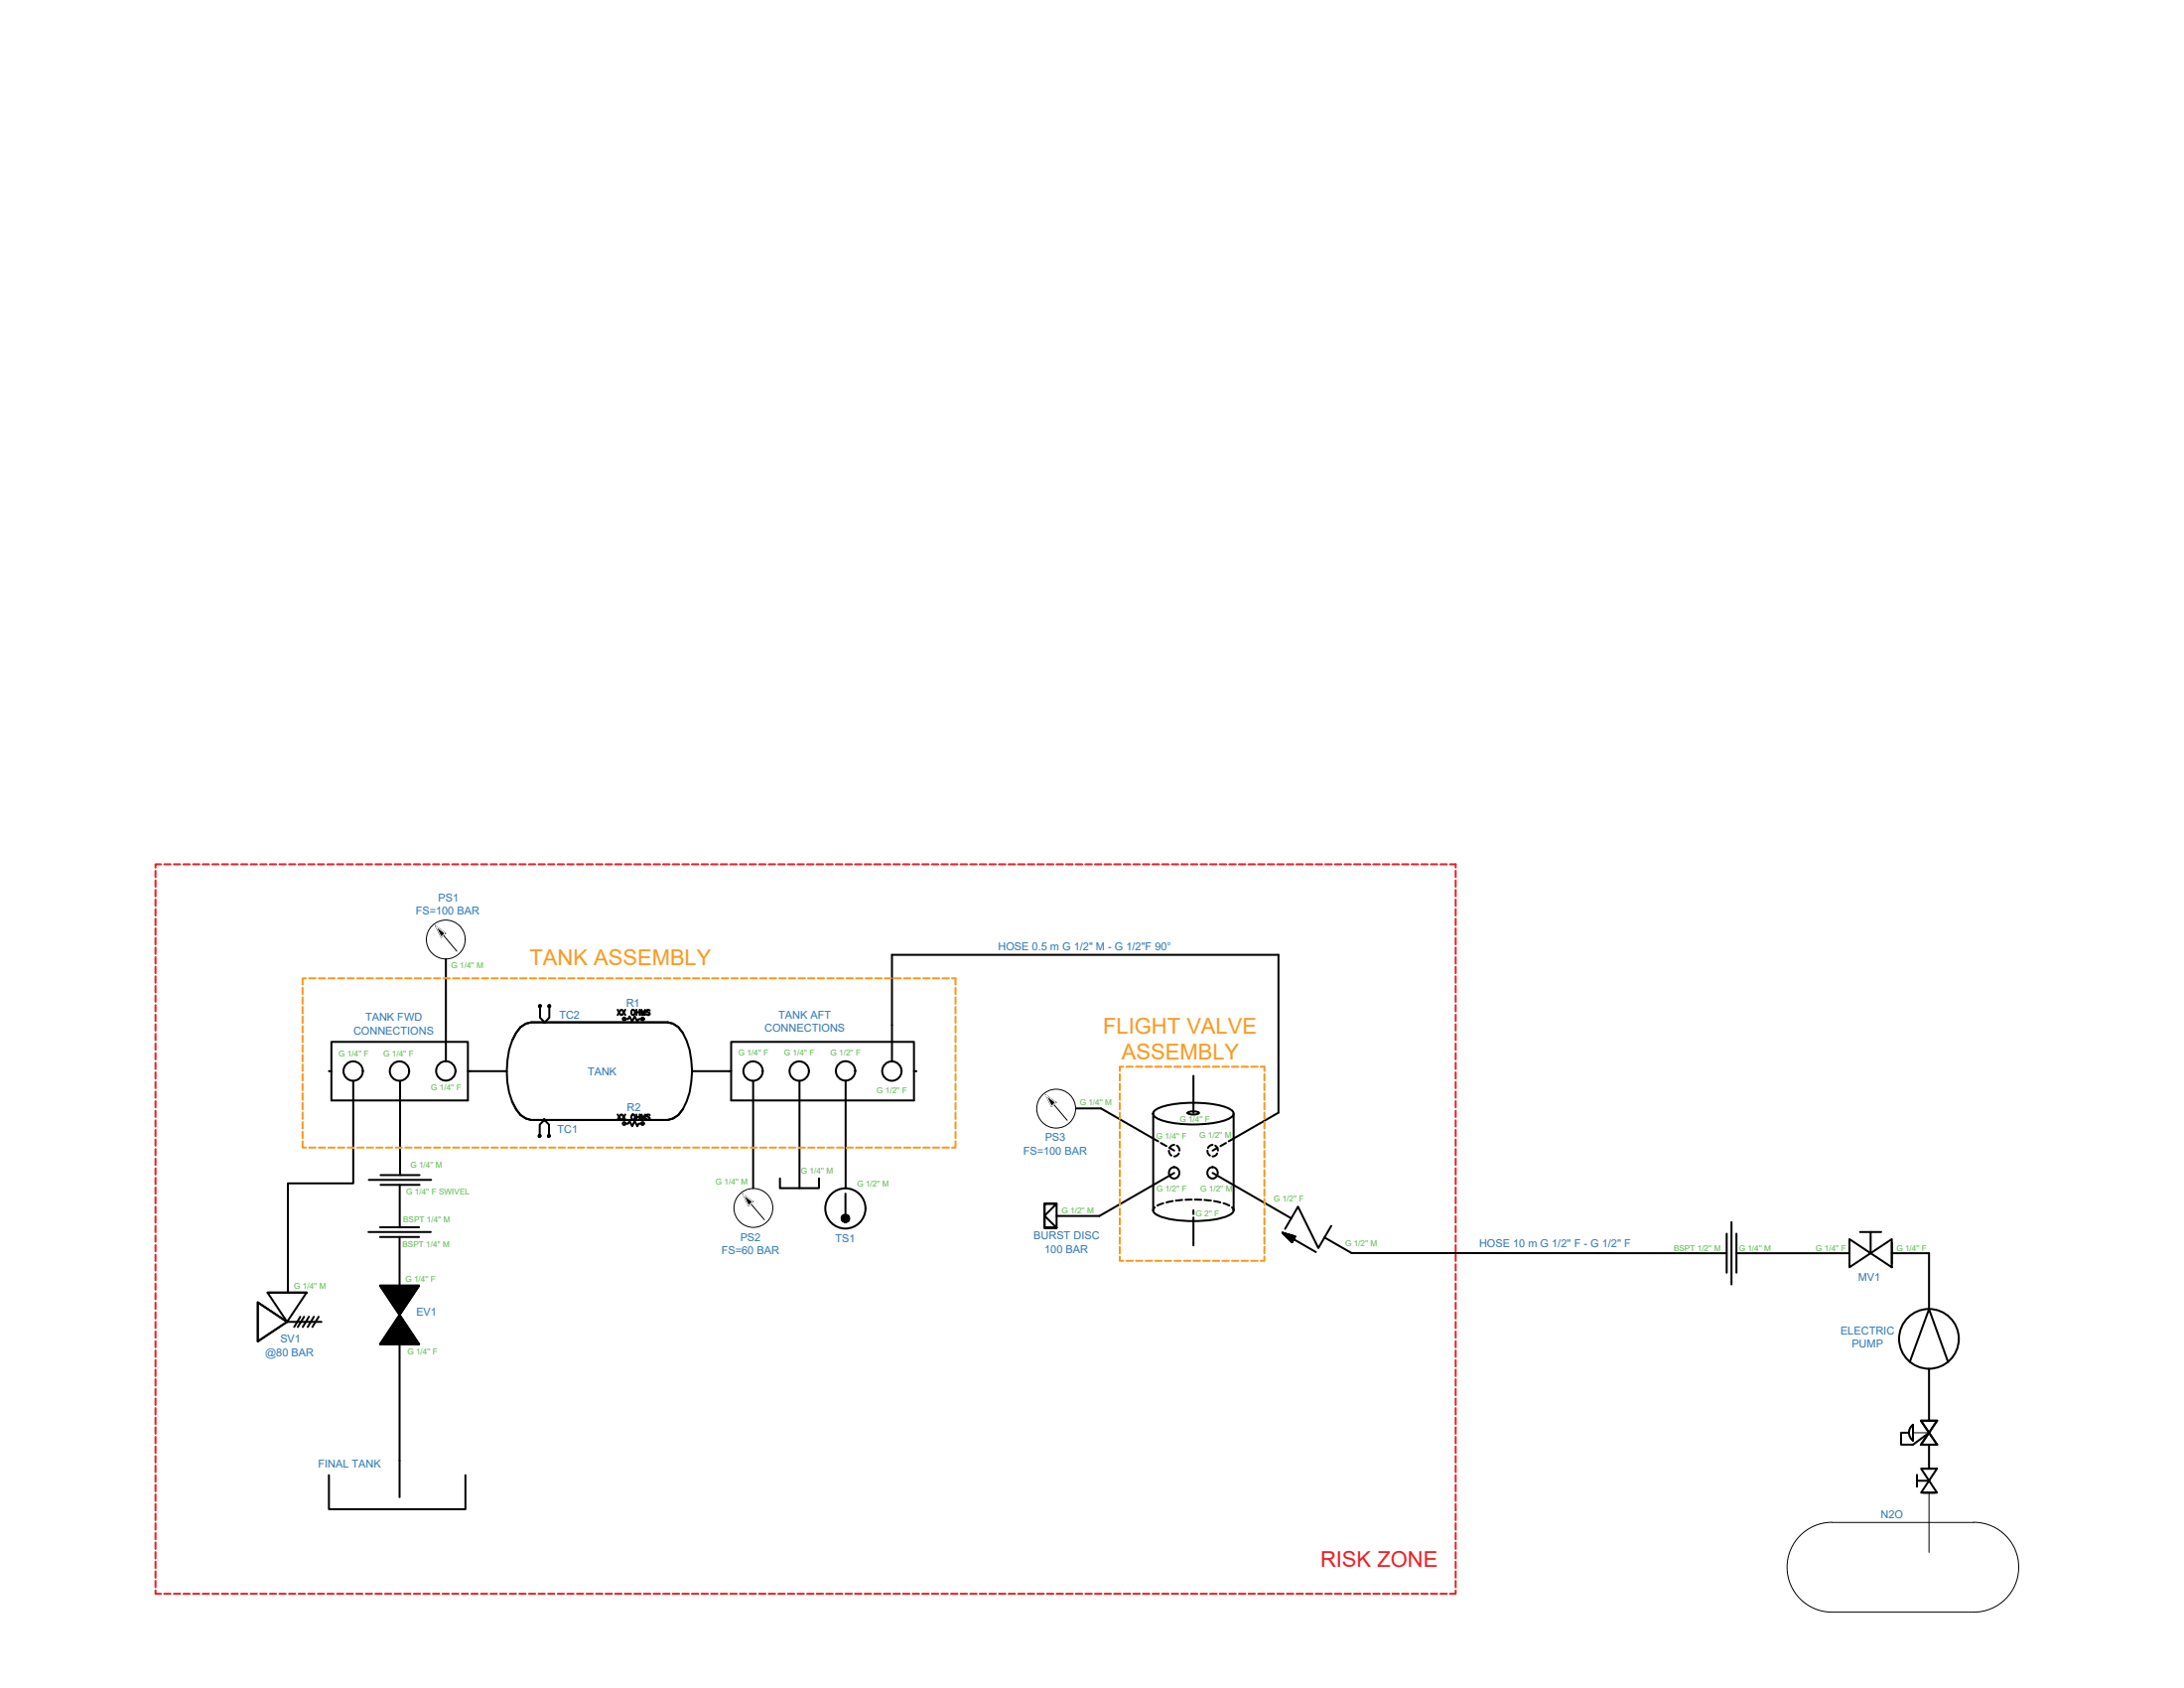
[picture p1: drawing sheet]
<svg xmlns="http://www.w3.org/2000/svg" width="279mm" height="216mm" viewBox="0 0 279 216" stroke-linecap="round" stroke-linejoin="round" font-family="sans-serif">
<!-- layer: SYMS -->
<g fill="none" stroke="#000" stroke-width=".25">
<path d="M42.1 137h.3M42.4 133.3h17.5v7.5h-17.5zM59.9 137h.3M66.6 131.4l.7-.5 .7-.1h17.4l.7 .1 .7 .5a7.3 7.3 0 0 1 1.6 4.2 10.8 10.8 0 0 1-1 6.3l-.6 .7-.7 .5-.7 .1h-17.5l-.6-.1-.7-.5a8.9 8.9 0 0 1-1.7-7 7.2 7.2 0 0 1 1.7-4.2zM69.1 128.8v1.4l.6 .6 .6-.6v-1.4M69.2 128.6l-.2 .2M70.4 128.6l-.2 .2M80 130.3h.4l.1-.3 .4 .7 .3-.7 .3 .7 .2-.4h.3M87.4 132.1l-.6-.7-.7-.5-.7-.1h-17.4l-.7 .1-.7 .5-.6 .7-.5 1M93.2 137h.3M93.5 133.3h23.4v7.5h-23.4zM116.9 137h.3"/>
<path d="M47.1 157.6h8M47.2 150.9h8M48.6 157h5M48.6 158.2h5M48.7 150.3h5M48.7 151.5h5M65.5 140.9l.5 1 .6 .7 .7 .5 .6 .1M68 143.2h17.4M69 145.2v-1.4l.6-.6 .6 .6v1.4M69.2 145.2l-.3 .2M70.3 145.2l-.2 .2M80 143.7h.4l.1-.3 .4 .7 .3-.7 .3 .7 .2-.4h.3"/>
<path d="M87.4 141.9l-.6 .7-.7 .5-.7 .1M99.8 150.7v1.3h5v-1.3M108.2 152.7v3.2M133.6 154v3v-3h1.6v3h-1.6h1.6l-1.6-1.5 1.6-1.5zM164.1 157.7l1.2 1.2 .4-.7-1.6-.5 1.6 .5-.4 .7zM164.1 157.7l4.2 2.4M170.3 156.8l-1.6 2.8-2.6-5.3-1.7 2.9M220.9 157.8v5M221.5 156.3v8M222.1 157.8v5M236.6 158.5l5.4 3.6v-3.6l-5.4 3.6zM236.6 158.9v2.7"/>
<path d="M238 157.6h2.7M239.3 157.6v2.7M242 158.9v2.7M48.6 164.4h5l-2.5 3.8zM48.6 164.4l5 7.5h-5l5-7.5zM51.1 168.2l2.5 3.7h-5zM42.1 188.7v4.3h17.4v-4.3M51.1 186.8v4.7M244.2 183.3h-1v1.5h1.5l2.1-1.5M244.7 182.2a1.28 1.28 0 0 0 0 2.1v-2.1M245.2 188.6v1.6M245.2 189.4h1.6"/>
<path d="M245.7 181.7h2.1l-1 1.6zM245.7 181.7h2.1l-2.1 3.1h2.1M245.7 181.7l2.1 3.1M245.8 187.8l2 3.1h-2l2-3.1zM246 187.8h1.5M246 190.9h1.5M246.8 183.3l1 1.5h-2.1z"/>
<circle cx="45.2" cy="137" r="1.24"/>
<circle cx="51.1" cy="137" r="1.24"/>
<circle cx="57" cy="137" r="1.24"/>
<circle cx="69.1" cy="128.7" r=".14"/>
<circle cx="69.7" cy="130.8" r=".07"/>
<circle cx="69.7" cy="130.8" r=".03"/>
<circle cx="70.3" cy="128.7" r=".14"/>
<circle cx="79.9" cy="130.3" r=".18"/>
<circle cx="82.2" cy="130.3" r=".18"/>
<circle cx="96.3" cy="137" r="1.24"/>
<circle cx="102.2" cy="137" r="1.24"/>
<circle cx="108.2" cy="137" r="1.24"/>
<circle cx="114.1" cy="137" r="1.24"/>
<circle cx="69" cy="145.3" r=".14"/>
<circle cx="69.6" cy="143.2" r=".03"/>
<circle cx="69.6" cy="143.2" r=".07"/>
<circle cx="70.2" cy="145.3" r=".14"/>
<circle cx="79.9" cy="143.7" r=".18"/>
<circle cx="82.2" cy="143.7" r=".18"/>
<circle cx="108.2" cy="154.6" r="2.57"/>
<circle cx="108.2" cy="155.8" r=".48"/>
</g>
<!-- layer: MISC -->
<g fill="none" stroke="#000" stroke-width=".25">
<path d="M79 129.2l.4 .6M79.4 129.2l-.4 .6M79.6 129.2l.4 .6M80 129.2l-.4 .6M80.8 129.3l.1-.1a.34 .34 0 0 1 .3 .3 .34 .34 0 0 1-.3 .3l-.1-.2zM81.4 129.2v.6M81.4 129.5h.4M81.8 129.2v.6M82.1 129.8v-.6l.2 .6 .2-.6v.6M83.1 129.3l-.1-.1-.3 .1v.1l.4 .2-.1 .2-.3-.1M79 142.6l.4 .6M79.4 142.6l-.4 .6"/>
<path d="M79.6 142.6l.4 .6M80 142.6l-.4 .6M80.8 142.6h.1a.31 .31 0 0 1 .3 .3 .31 .31 0 0 1-.3 .3l-.1-.2zM81.4 142.6v.6M81.4 142.9h.4M81.8 142.6v.6M82.1 143.2v-.6l.2 .6 .2-.6v.6M83.1 142.6h-.1h-.3l.1 .2 .3 .2v.2l-.4-.1"/>
</g>
<!-- layer: 0 -->
<g fill="none" stroke="#000" stroke-width=".25">
<path d="M114.1 122.1h49.5v20.2l-6.4 3.7M152.7 137.6v4.8M137.6 141.8h3.2l7.4 4.2M147.5 142.4v12.4l.2-.4M147.6 142.2a3.9 3.9 0 0 1 2.2-.9 15.6 15.6 0 0 1 7.1 .4l.8 .5 .1 .2a1.73 1.73 0 0 1-1.5 1 15.8 15.8 0 0 1-7.9-.2l-.8-.5-.1-.3zM148.5 146.2l.7 .4M148.8 153.9l-.7 .3M149.5 147.2l.1 .3 .3 .3M149.6 146.8l.6 .4M150 153.6l-.8 .2M150.2 146.4l-.4 .2-.2 .2M150.2 150l-9.5 5.5h-5.5"/>
<path d="M150.6 146.5l.2 .2 .1 .5M150.8 147.5l-.2 .3-.4 .1M151.2 153.5l-.8 .1M152 142.2a1.65 1.65 0 0 1 1.4 .1 1.43 1.43 0 0 1-1.5 0zM152.5 153.4l-.8 .1M152.7 154.8v.5M152.7 155.7v3.6M152.9 153.4l.8 .1M154.1 153.5l.8 .1M154.5 147.2l.1 .3 .2 .3M155.1 146.4l-.3 .2-.3 .2M155.1 150l10.1 5.8"/>
<path d="M155.3 153.6l.8 .2M155.5 146.5l.2 .2 .1 .5M155.7 147.5l-.1 .3-.5 .1M155.8 146.8l-.7 .4M156.5 153.9l.8 .3M156.8 146.2l-.7 .4M157.8 154.8a1.41 1.41 0 0 1-1.2 .9 15.2 15.2 0 0 1-8.4-.2l-.6-.5-.1-.2M157.8 142.4v12.4v-.2l-.2-.2M169.4 158.3l3.5 2h48M33 166.6l3.7 2.5-3.7 2.5zM34.2 165.3h5l-2.5 3.8zM34.2 165.3h5"/>
<path d="M36.7 169.1h4.4M38.4 168.4l-.8 1.3M38.9 168.4l-.8 1.3M39.5 168.4l-.8 1.3M40.2 168.4l-.8 1.3M40.8 168.4l-.8 1.3M51.1 168.2v18.6M222.1 160.3h14.5M244.3 174.2l2.5-6.8 2.4 6.8"/>
<circle cx="150.2" cy="150" r=".71"/>
<circle cx="155.1" cy="150" r=".71"/>
<circle cx="246.8" cy="171.2" r="3.8"/>
</g>
<g fill="none" stroke="#f8991e" stroke-width=".25">
<path d="M38.7 126.3v.9M38.7 127.6v.8M38.7 128.8v.8M38.7 130v.8M38.7 131.2v.9M38.7 132.5v.8M38.7 133.7v.8M38.7 134.9v.9M38.7 136.2v.8M38.7 137.4v.8M38.7 138.6v.8M38.7 139.8v.9"/>
<path d="M39.1 125.1h-.4v.8M39.6 125.1h.8M40.8 125.1h.8M42 125.1h.8M43.2 125.1h.8M44.5 125.1h.8M45.7 125.1h.8M46.9 125.1h.8M48.2 125.1h.8M49.4 125.1h.8M50.6 125.1h.8M51.8 125.1h.8"/>
<path d="M53.1 125.1h.8M54.3 125.1h.8M55.5 125.1h.8M56.7 125.1h.9M58 125.1h.8M59.2 125.1h.8M60.4 125.1h.8M61.6 125.1h.9M62.9 125.1h.8M64.1 125.1h.8M65.3 125.1h.8M66.5 125.1h.9"/>
<path d="M67.8 125.1h.8M69 125.1h.8M70.2 125.1h.9M71.5 125.1h.8M72.7 125.1h.8M73.9 125.1h.8M75.1 125.1h.9M76.4 125.1h.8M77.6 125.1h.8M78.8 125.1h.9M80.1 125.1h.8M81.3 125.1h.8"/>
<path d="M82.5 125.1h.8M83.7 125.1h.9M85 125.1h.8M86.2 125.1h.8M87.4 125.1h.8M88.6 125.1h.9M89.9 125.1h.8M91.1 125.1h.8M92.3 125.1h.9M93.6 125.1h.8M94.8 125.1h.8M96 125.1h.8"/>
<path d="M97.2 125.1h.9M98.5 125.1h.8M99.7 125.1h.8M100.9 125.1h.8M102.2 125.1h.8M103.4 125.1h.8M104.6 125.1h.8M105.8 125.1h.9M107.1 125.1h.8M108.3 125.1h.8M109.5 125.1h.8M110.7 125.1h.9"/>
<path d="M112 125.1h.8M113.2 125.1h.8M114.4 125.1h.9M115.7 125.1h.8M116.9 125.1h.8M118.1 125.1h.8M119.3 125.1h.9M120.6 125.1h.8M121.8 125.1h.4v.8M122.2 126.3v.9M122.2 127.6v.8M122.2 128.8v.8"/>
<path d="M122.2 130v.8M122.2 131.2v.9M122.2 132.5v.8M122.2 133.7v.8M122.2 134.9v.9M122.2 136.2v.8M122.2 137.4v.8M122.2 138.6v.8M122.2 139.8v.9M143.3 137.4v.8M143.3 138.6v.8M143.3 139.8v.9"/>
<path d="M143.7 136.4h-.4v.6M144.1 136.4h.8M145.3 136.4h.9M146.6 136.4h.8M147.8 136.4h.8M149 136.4h.8M150.2 136.4h.9M151.5 136.4h.8M152.7 136.4h.8M153.9 136.4h.8M155.2 136.4h.8M156.4 136.4h.8"/>
<path d="M157.6 136.4h.8M158.8 136.4h.9M160.1 136.4h.8M161.3 136.4h.5v.6M161.8 137.4v.8M161.8 138.6v.8M161.8 139.8v.9M38.7 146v.8h.4M38.7 141.1v.8M38.7 142.3v.8M38.7 143.5v.8M38.7 144.8v.8"/>
<path d="M39.6 146.8h.8M40.8 146.8h.8M42 146.8h.8M43.2 146.8h.8M44.5 146.8h.8M45.7 146.8h.8M46.9 146.8h.8M48.2 146.8h.8M49.4 146.8h.8M50.6 146.8h.8M51.8 146.8h.8M53.1 146.8h.8"/>
<path d="M54.3 146.8h.8M55.5 146.8h.8M56.7 146.8h.9M58 146.8h.8M59.2 146.8h.8M60.4 146.8h.8M61.6 146.8h.9M62.9 146.8h.8M64.1 146.8h.8M65.3 146.8h.8M66.5 146.8h.9M67.8 146.8h.8"/>
<path d="M69 146.8h.8M70.2 146.8h.9M71.5 146.8h.8M72.7 146.8h.8M73.9 146.8h.8M75.1 146.8h.9M76.4 146.8h.8M77.6 146.8h.8M78.8 146.8h.9M80.1 146.8h.8M81.3 146.8h.8M82.5 146.8h.8"/>
<path d="M83.7 146.8h.9M85 146.8h.8M86.2 146.8h.8M87.4 146.8h.8M88.6 146.8h.9M89.9 146.8h.8M91.1 146.8h.8M92.3 146.8h.9M93.6 146.8h.8M94.8 146.8h.8M96 146.8h.8M97.2 146.8h.9"/>
<path d="M98.5 146.8h.8M99.7 146.8h.8M100.9 146.8h.8M102.2 146.8h.8M103.4 146.8h.8M104.6 146.8h.8M105.8 146.8h.9M107.1 146.8h.8M108.3 146.8h.8M109.5 146.8h.8M110.7 146.8h.9M112 146.8h.8"/>
<path d="M113.2 146.8h.8M114.4 146.8h.9M115.7 146.8h.8M116.9 146.8h.8M118.1 146.8h.8M119.3 146.8h.9M120.6 146.8h.8M122.2 146v.8h-.4M122.2 141.1v.8M122.2 142.3v.8M122.2 143.5v.8M122.2 144.8v.8"/>
<path d="M143.3 141.1v.8M143.3 142.3v.8M143.3 143.5v.8M143.3 144.8v.8M143.3 146v.8M143.3 147.2v.8M143.3 148.4v.9M143.3 149.7v.8M143.3 150.9v.8M143.3 152.1v.8M143.3 153.3v.9M143.3 154.6v.8"/>
<path d="M143.3 155.8v.8M143.3 157v.9M143.3 158.3v.8M143.3 159.5v.8M161.8 141.1v.8M161.8 142.3v.8M161.8 143.5v.8M161.8 144.8v.8M161.8 146v.8M161.8 147.2v.8M161.8 148.4v.9M161.8 149.7v.8"/>
<path d="M161.8 150.9v.8M161.8 152.1v.8M161.8 153.3v.9M161.8 154.6v.8M161.8 155.8v.8M161.8 157v.9M161.8 158.3v.8M161.8 159.5v.8M143.3 160.7v.6h.4M144.1 161.3h.8M145.3 161.3h.9M146.6 161.3h.8"/>
<path d="M147.8 161.3h.8M149 161.3h.8M150.2 161.3h.9M151.5 161.3h.8M152.7 161.3h.8M153.9 161.3h.8M155.2 161.3h.8M156.4 161.3h.8M157.6 161.3h.8M158.8 161.3h.9M160.1 161.3h.8M161.8 160.7v.6h-.5"/>
</g>
<!-- layer: SYMS -->
<g fill="#000" stroke="#000" stroke-width=".13">
<path d="M108.1 156.3h.2zM108.1 155.4h.1zM164.1 157.7l1.6 .5-.4 .7zM51.1 168.1v.1z"/>
<path d="M55.8 118.5l1.1 .9h-.7zM56.2 119.4l.3 .5 .4-.5z"/>
<path d="M95.1 152.8l1.2 .9h-.8zM95.5 153.7l.3 .5 .5-.5z"/>
<path d="M108.1 156.3h.1zM108.1 156.3h.1z"/>
<path d="M108.1 155.4h.2zM108.1 155.4h.2z"/>
<path d="M108.1 155.4h.2zM108 155.4h.3z"/>
<path d="M108 155.4h.4zM108 155.4h.4z"/>
<path d="M108 156.3h.3zM108 156.3h.3z"/>
<path d="M108 155.4h.4zM107.9 155.4h.5z"/>
<path d="M108 156.3h.4zM108 156.3h.3z"/>
<path d="M107.9 155.4l.5 .1zM107.9 155.5h.5z"/>
<path d="M107.9 156.3h.5zM107.9 156.3h.5z"/>
<path d="M107.9 155.5h.6zM107.8 155.5h.7z"/>
<path d="M107.9 156.2h.5zM107.9 156.2l.5 .1z"/>
<path d="M107.8 155.5h.7zM107.8 155.5h.7z"/>
<path d="M107.8 156.2h.7zM107.8 156.2h.6z"/>
<path d="M107.8 155.5h.7zM107.8 155.5h.7z"/>
<path d="M107.8 156.2h.7zM107.8 156.2h.7z"/>
<path d="M107.8 155.5l.8 .1zM107.8 155.5l.8 .1z"/>
<path d="M107.8 156.1h.7zM107.8 156.1l.7 .1z"/>
<path d="M107.8 155.6h.8zM107.8 155.6h.8z"/>
<path d="M107.8 156.1h.8zM107.8 156.1h.7z"/>
<path d="M107.7 155.6l.9 .1zM107.7 155.6l.9 .1z"/>
<path d="M107.7 156.1h.9zM107.7 156.1h.9z"/>
<path d="M107.7 155.7h.9zM107.7 155.7h.9z"/>
<path d="M107.7 155.7l.9 .1zM107.7 155.7l.9 .1z"/>
<path d="M107.7 156h.9zM107.7 156h.9z"/>
<path d="M107.7 156h.9zM107.7 156l.9 .1z"/>
<path d="M107.7 155.8h.9zM107.7 155.8h.9z"/>
<path d="M107.7 155.8h.9zM107.7 155.8h.9z"/>
<path d="M107.7 155.8l.9 .1zM107.7 155.8l.9 .1z"/>
<path d="M107.7 155.9h.9zM107.7 155.9h.9z"/>
<path d="M107.7 155.9h.9zM107.7 155.9l.9 .1z"/>
<path d="M133.8 140.1l1.2 .9h-.7zM134.3 141l.2 .5 .5-.5z"/>
<path d="M48.6 164.4l2.5 .1zM48.6 164.4l2.5 .1z"/>
<path d="M48.7 171.9h2.4zM48.7 171.9h2.4h-2.5z"/>
<path d="M51.1 168.2l2.5 3.7zM51.1 168.2l2.5 3.7h-4.9z"/>
<path d="M51.5 171.9h2.1zM51.5 171.9h2.1z"/>
<path d="M51.5 164.4l2.1 .1zM51.5 164.4l2.1 .1z"/>
<path d="M48.6 164.5l2.6 3.6 2.4-3.6zM48.6 164.5l2.6 3.6h-.1z"/>
</g>
<g fill="none" stroke="#000" stroke-width=".13">
<path d="M55.8 118.5l2.6 3.2M55.8 118.5l1.1 .9-.4 .5zM95.1 152.8l2.7 3.2M95.1 152.8l1.2 .9-.5 .5zM133.8 140.1l2.7 3.2M133.8 140.1l1.2 .9-.5 .5zM234.4 194.7a5.7 5.7 0 0 0-5.8 5.8 5.7 5.7 0 0 0 5.8 5.7h18.1a5.7 5.7 0 0 0 5.8-5.7 5.7 5.7 0 0 0-5.8-5.8M234.4 194.7h18.1M244.7 183.3h2.1M244.7 182.2a1.28 1.28 0 0 0 0 2.1v-2.1M246.8 190.9v7.7"/>
<circle cx="57" cy="120.2" r="2.49"/>
<circle cx="96.4" cy="154.5" r="2.49"/>
<circle cx="135.1" cy="141.8" r="2.49"/>
</g>
<path d="M55.8 118.5l1.1 .9-.4 .5zM95.1 152.8l1.2 .9-.5 .5zM133.8 140.1l1.2 .9-.5 .5z" fill="none" stroke="#fafafa" stroke-width=".13"/>
<!-- layer: WIRES -->
<g fill="none" stroke="#000" stroke-width=".25">
<path d="M45.2 138.3v13.1h-8.4v14M51.2 138.3v12M57 122.7v13.1M60.2 137h4.6M88.5 137h4.7M96.4 138.3v13.6M102.3 138.3v13.7M108.2 138.2v13.7M114.1 122.1v13.7M51.1 158.2v6.2M51.1 151.5v5.5M242 160.3h4.8v7.1"/>
<path d="M246.8 175.1v6.6M246.8 184.8v3"/>
</g>
<!-- layer: 0 -->
<g fill="none" stroke="#ed1f24" stroke-width=".25">
<path d="M19.9 111.4v.8M19.9 112.6v.8M19.9 113.8v.9M19.9 115.1v.8M19.9 116.3v.8M19.9 117.5v.8M19.9 118.7v.9M19.9 120v.8M20.6 110.5h-.7v.5M21 110.5h.8M22.2 110.5h.9M23.5 110.5h.8"/>
<path d="M24.7 110.5h.8M25.9 110.5h.8M27.2 110.5h.8M28.4 110.5h.8M29.6 110.5h.8M30.8 110.5h.8M32.1 110.5h.8M33.3 110.5h.8M34.5 110.5h.8M35.8 110.5h.8M37 110.5h.8M38.2 110.5h.8"/>
<path d="M39.4 110.5h.8M40.7 110.5h.8M41.9 110.5h.8M43.1 110.5h.8M44.3 110.5h.8M45.6 110.5h.8M46.8 110.5h.8M48 110.5h.8M49.3 110.5h.8M50.5 110.5h.8M51.7 110.5h.8M52.9 110.5h.8"/>
<path d="M54.2 110.5h.8M55.4 110.5h.8M56.6 110.5h.8M57.8 110.5h.9M59.1 110.5h.8M60.3 110.5h.8M61.5 110.5h.8M62.8 110.5h.8M64 110.5h.8M65.2 110.5h.8M66.4 110.5h.8M67.7 110.5h.8"/>
<path d="M68.9 110.5h.8M70.1 110.5h.8M71.4 110.5h.8M72.6 110.5h.8M73.8 110.5h.8M75 110.5h.8M76.3 110.5h.8M77.5 110.5h.8M78.7 110.5h.8M79.9 110.5h.9M81.2 110.5h.8M82.4 110.5h.8"/>
<path d="M83.6 110.5h.8M84.8 110.5h.9M86.1 110.5h.8M87.3 110.5h.8M88.5 110.5h.8M89.7 110.5h.9M91 110.5h.8M92.2 110.5h.8M93.4 110.5h.9M94.7 110.5h.8M95.9 110.5h.8M97.1 110.5h.8"/>
<path d="M98.3 110.5h.9M99.6 110.5h.8M100.8 110.5h.8M102 110.5h.8M103.3 110.5h.8M104.5 110.5h.8M105.7 110.5h.8M106.9 110.5h.9M108.2 110.5h.8M109.4 110.5h.8M110.6 110.5h.8M111.8 110.5h.9"/>
<path d="M113.1 110.5h.8M114.3 110.5h.8M115.5 110.5h.9M116.8 110.5h.8M118 110.5h.8M119.2 110.5h.8M120.4 110.5h.9M121.7 110.5h.8M122.9 110.5h.8M124.1 110.5h.8M125.3 110.5h.9M126.6 110.5h.8"/>
<path d="M127.8 110.5h.8M129 110.5h.9M130.3 110.5h.8M131.5 110.5h.8M132.7 110.5h.8M133.9 110.5h.9M135.2 110.5h.8M136.4 110.5h.8M137.6 110.5h.9M138.9 110.5h.8M140.1 110.5h.8M141.3 110.5h.8"/>
<path d="M142.5 110.5h.9M143.8 110.5h.8M145 110.5h.8M146.2 110.5h.8M147.4 110.5h.9M148.7 110.5h.8M149.9 110.5h.8M151.1 110.5h.9M152.4 110.5h.8M153.6 110.5h.8M154.8 110.5h.8M156 110.5h.9"/>
<path d="M157.3 110.5h.8M158.5 110.5h.8M159.7 110.5h.8M161 110.5h.8M162.2 110.5h.8M163.4 110.5h.8M164.6 110.5h.9M165.9 110.5h.8M167.1 110.5h.8M168.3 110.5h.8M169.5 110.5h.9M170.8 110.5h.8"/>
<path d="M172 110.5h.8M173.2 110.5h.9M174.5 110.5h.8M175.7 110.5h.8M176.9 110.5h.8M178.1 110.5h.9M179.4 110.5h.8M180.6 110.5h.8M181.8 110.5h.8M183 110.5h.9M184.3 110.5h.8M185.5 110.5h.7v.5"/>
<path d="M186.2 111.4v.8M186.2 112.6v.8M186.2 113.8v.9M186.2 115.1v.8M186.2 116.3v.8M186.2 117.5v.8M186.2 118.7v.9M186.2 120v.8M19.9 121.2v.8M19.9 122.4v.8M19.9 123.6v.9M19.9 124.9v.8"/>
<path d="M19.9 126.1v.8M19.9 127.3v.8M19.9 128.6v.8M19.9 129.8v.8M19.9 131v.8M19.9 132.2v.8M19.9 133.5v.8M19.9 134.7v.8M19.9 135.9v.8M19.9 137.2v.8M19.9 138.4v.8M19.9 139.6v.8"/>
<path d="M186.2 121.2v.8M186.2 122.4v.8M186.2 123.6v.9M186.2 124.9v.8M186.2 126.1v.8M186.2 127.3v.8M186.2 128.6v.8M186.2 129.8v.8M186.2 131v.8M186.2 132.2v.8M186.2 133.5v.8M186.2 134.7v.8"/>
<path d="M186.2 135.9v.8M186.2 137.2v.8M186.2 138.4v.8M186.2 139.6v.8M19.9 140.8v.8M19.9 142.1v.8M19.9 143.3v.8M19.9 144.5v.8M19.9 145.7v.9M19.9 147v.8M19.9 148.2v.8M19.9 149.4v.8"/>
<path d="M19.9 150.7v.8M19.9 151.9v.8M19.9 153.1v.8M19.9 154.3v.8M19.9 155.6v.8M19.9 156.8v.8M19.9 158v.8M19.9 159.3v.8M186.2 140.8v.8M186.2 142.1v.8M186.2 143.3v.8M186.2 144.5v.8"/>
<path d="M186.2 145.7v.9M186.2 147v.8M186.2 148.2v.8M186.2 149.4v.8M186.2 150.7v.8M186.2 151.9v.8M186.2 153.1v.8M186.2 154.3v.8M186.2 155.6v.8M186.2 156.8v.8M186.2 158v.8M186.2 159.3v.8"/>
<path d="M19.9 160.5v.8M19.9 161.7v.8M19.9 162.9v.8M19.9 164.2v.8M19.9 165.4v.8M19.9 166.6v.8M19.9 167.8v.8M19.9 169.1v.8M19.9 170.3v.8M19.9 171.5v.8M19.9 172.7v.9M19.9 174v.8"/>
<path d="M19.9 175.2v.8M19.9 176.4v.8M19.9 177.6v.9M19.9 178.9v.8M186.2 160.5v.8M186.2 161.7v.8M186.2 162.9v.8M186.2 164.2v.8M186.2 165.4v.8M186.2 166.6v.8M186.2 167.8v.8M186.2 169.1v.8"/>
<path d="M186.2 170.3v.8M186.2 171.5v.8M186.2 172.7v.9M186.2 174v.8M186.2 175.2v.8M186.2 176.4v.8M186.2 177.6v.9M186.2 178.9v.8M19.9 180.1v.8M19.9 181.3v.9M19.9 182.6v.8M19.9 183.8v.8"/>
<path d="M19.9 185v.8M19.9 186.2v.9M19.9 187.5v.8M19.9 188.7v.8M19.9 189.9v.8M19.9 191.1v.9M19.9 192.4v.8M19.9 193.6v.8M19.9 194.8v.9M19.9 196.1v.8M19.9 197.3v.8M19.9 198.5v.8"/>
<path d="M19.9 199.7v.9M186.2 180.1v.8M186.2 181.3v.9M186.2 182.6v.8M186.2 183.8v.8M186.2 185v.8M186.2 186.2v.9M186.2 187.5v.8M186.2 188.7v.8M186.2 189.9v.8M186.2 191.1v.9M186.2 192.4v.8"/>
<path d="M186.2 193.6v.8M186.2 194.8v.9M186.2 196.1v.8M186.2 197.3v.8M186.2 198.5v.8M186.2 199.7v.9M19.9 203.4v.4h.7M19.9 201v.8M19.9 202.2v.8M21 203.8h.8M22.2 203.8h.9M23.5 203.8h.8"/>
<path d="M24.7 203.8h.8M25.9 203.8h.8M27.2 203.8h.8M28.4 203.8h.8M29.6 203.8h.8M30.8 203.8h.8M32.1 203.8h.8M33.3 203.8h.8M34.5 203.8h.8M35.8 203.8h.8M37 203.8h.8M38.2 203.8h.8"/>
<path d="M39.4 203.8h.8M40.7 203.8h.8M41.9 203.8h.8M43.1 203.8h.8M44.3 203.8h.8M45.6 203.8h.8M46.8 203.8h.8M48 203.8h.8M49.3 203.8h.8M50.5 203.8h.8M51.7 203.8h.8M52.9 203.8h.8"/>
<path d="M54.2 203.8h.8M55.4 203.8h.8M56.6 203.8h.8M57.8 203.8h.9M59.1 203.8h.8M60.3 203.8h.8M61.5 203.8h.8M62.8 203.8h.8M64 203.8h.8M65.2 203.8h.8M66.4 203.8h.8M67.7 203.8h.8"/>
<path d="M68.9 203.8h.8M70.1 203.8h.8M71.4 203.8h.8M72.6 203.8h.8M73.8 203.8h.8M75 203.8h.8M76.3 203.8h.8M77.5 203.8h.8M78.7 203.8h.8M79.9 203.8h.9M81.2 203.8h.8M82.4 203.8h.8"/>
<path d="M83.6 203.8h.8M84.8 203.8h.9M86.1 203.8h.8M87.3 203.8h.8M88.5 203.8h.8M89.7 203.8h.9M91 203.8h.8M92.2 203.8h.8M93.4 203.8h.9M94.7 203.8h.8M95.9 203.8h.8M97.1 203.8h.8"/>
<path d="M98.3 203.8h.9M99.6 203.8h.8M100.8 203.8h.8M102 203.8h.8M103.3 203.8h.8M104.5 203.8h.8M105.7 203.8h.8M106.9 203.8h.9M108.2 203.8h.8M109.4 203.8h.8M110.6 203.8h.8M111.8 203.8h.9"/>
<path d="M113.1 203.8h.8M114.3 203.8h.8M115.5 203.8h.9M116.8 203.8h.8M118 203.8h.8M119.2 203.8h.8M120.4 203.8h.9M121.7 203.8h.8M122.9 203.8h.8M124.1 203.8h.8M125.3 203.8h.9M126.6 203.8h.8"/>
<path d="M127.8 203.8h.8M129 203.8h.9M130.3 203.8h.8M131.5 203.8h.8M132.7 203.8h.8M133.9 203.8h.9M135.2 203.8h.8M136.4 203.8h.8M137.6 203.8h.9M138.9 203.8h.8M140.1 203.8h.8M141.3 203.8h.8"/>
<path d="M142.5 203.8h.9M143.8 203.8h.8M145 203.8h.8M146.2 203.8h.8M147.4 203.8h.9M148.7 203.8h.8M149.9 203.8h.8M151.1 203.8h.9M152.4 203.8h.8M153.6 203.8h.8M154.8 203.8h.8M156 203.8h.9"/>
<path d="M157.3 203.8h.8M158.5 203.8h.8M159.7 203.8h.8M161 203.8h.8M162.2 203.8h.8M163.4 203.8h.8M164.6 203.8h.9M165.9 203.8h.8M167.1 203.8h.8M168.3 203.8h.8M169.5 203.8h.9M170.8 203.8h.8"/>
<path d="M172 203.8h.8M173.2 203.8h.9M174.5 203.8h.8M175.7 203.8h.8M176.9 203.8h.8M178.1 203.8h.9M179.4 203.8h.8M180.6 203.8h.8M181.8 203.8h.8M183 203.8h.9M184.3 203.8h.8M186.2 203.4v.4h-.7"/>
<path d="M186.2 201v.8M186.2 202.2v.8"/>
</g>
<g font-size="2.8" fill="#f8991e">
<text x="67.8" y="123.4">TANK ASSEMBLY</text>
<text x="141.1" y="132.2">FLIGHT VALVE</text>
<text x="143.5" y="135.6">ASSEMBLY</text>
</g>
<text font-size="2.8" fill="#ed1f24" x="168.9" y="200.4">RISK ZONE</text>
<g font-size="1.4" fill="#2776bb">
<text x="53.2" y="117">FS=100 BAR</text>
<text x="56.1" y="115.3">PS1</text>
<text x="127.7" y="121.5">HOSE 0.5 m G 1/2&quot; M - G 1/2&quot;F 90°</text>
<text x="46.7" y="130.6">TANK FWD</text>
<text x="71.5" y="130.3">TC2</text>
<text x="80.1" y="128.8">R1</text>
<text x="99.6" y="130.3">TANK AFT</text>
<text x="45.2" y="132.3">CONNECTIONS</text>
<text x="75.2" y="137.6">TANK</text>
<text x="97.8" y="132">CONNECTIONS</text>
<text x="80.2" y="142.2">R2</text>
<text x="71.3" y="144.9">TC1</text>
<text x="130.9" y="147.7">FS=100 BAR</text>
<text x="133.7" y="146">PS3</text>
<text x="92.3" y="160.4">FS=60 BAR</text>
<text x="94.7" y="158.7">PS2</text>
<text x="106.9" y="158.8">TS1</text>
<text x="132.2" y="158.6">BURST DISC</text>
<text x="133.6" y="160.2">100 BAR</text>
<text x="189.2" y="159.5">HOSE 10 m G 1/2'' F - G 1/2'' F</text>
<text x="237.7" y="163.8">MV1</text>
<text x="33.9" y="173.4">@80 BAR</text>
<text x="35.9" y="171.8">SV1</text>
<text x="53.3" y="168.3">EV1</text>
<text x="235.5" y="170.7">ELECTRIC</text>
<text x="236.9" y="172.3">PUMP</text>
<text x="40.7" y="187.7">FINAL TANK</text>
<text x="240.6" y="194.2">N2O</text>
</g>
<g font-size="1" fill="#58ba48">
<text x="57.7" y="123.8">G 1/4'' M</text>
<text x="43.3" y="135.1">G 1/4'' F</text>
<text x="49" y="135.1">G 1/4'' F</text>
<text x="94.4" y="135">G 1/4'' F</text>
<text x="100.3" y="135">G 1/4'' F</text>
<text x="106.2" y="135">G 1/2'' F</text>
<text x="55.1" y="139.4">G 1/4'' F</text>
<text x="112.2" y="139.9">G 1/2'' F</text>
<text x="138.1" y="141.3">G 1/4'' M</text>
<text x="150.9" y="143.5">G 1/4'' F</text>
<text x="52.5" y="149.4">G 1/4'' M</text>
<text x="147.9" y="145.6">G 1/4'' F</text>
<text x="153.4" y="145.6">G 1/2'' M</text>
<text x="52" y="152.8">G 1/4'' F SWIVEL</text>
<text x="91.5" y="151.6">G 1/4'' M</text>
<text x="102.5" y="150.1">G 1/4'' M</text>
<text x="109.6" y="151.8">G 1/2'' M</text>
<text x="135.8" y="155.2">G 1/2'' M</text>
<text x="148" y="152.4">G 1/2'' F</text>
<text x="153" y="155.6">G 2'' F</text>
<text x="153.6" y="152.4">G 1/2'' M</text>
<text x="162.9" y="153.7">G 1/2'' F</text>
<text x="51.5" y="159.5">BSPT 1/4'' M</text>
<text x="51.6" y="156.4">BSPT 1/4'' M</text>
<text x="172.1" y="159.3">G 1/2'' M</text>
<text x="214.1" y="160">BSPT 1/2'' M</text>
<text x="222.5" y="160">G 1/4'' M</text>
<text x="232.3" y="160">G 1/4'' F</text>
<text x="242.6" y="160">G 1/4'' F</text>
<text x="37.6" y="164.8">G 1/4'' M</text>
<text x="51.9" y="164">G 1/4'' F</text>
<text x="52.1" y="173.3">G 1/4'' F</text>
</g>
</svg>
